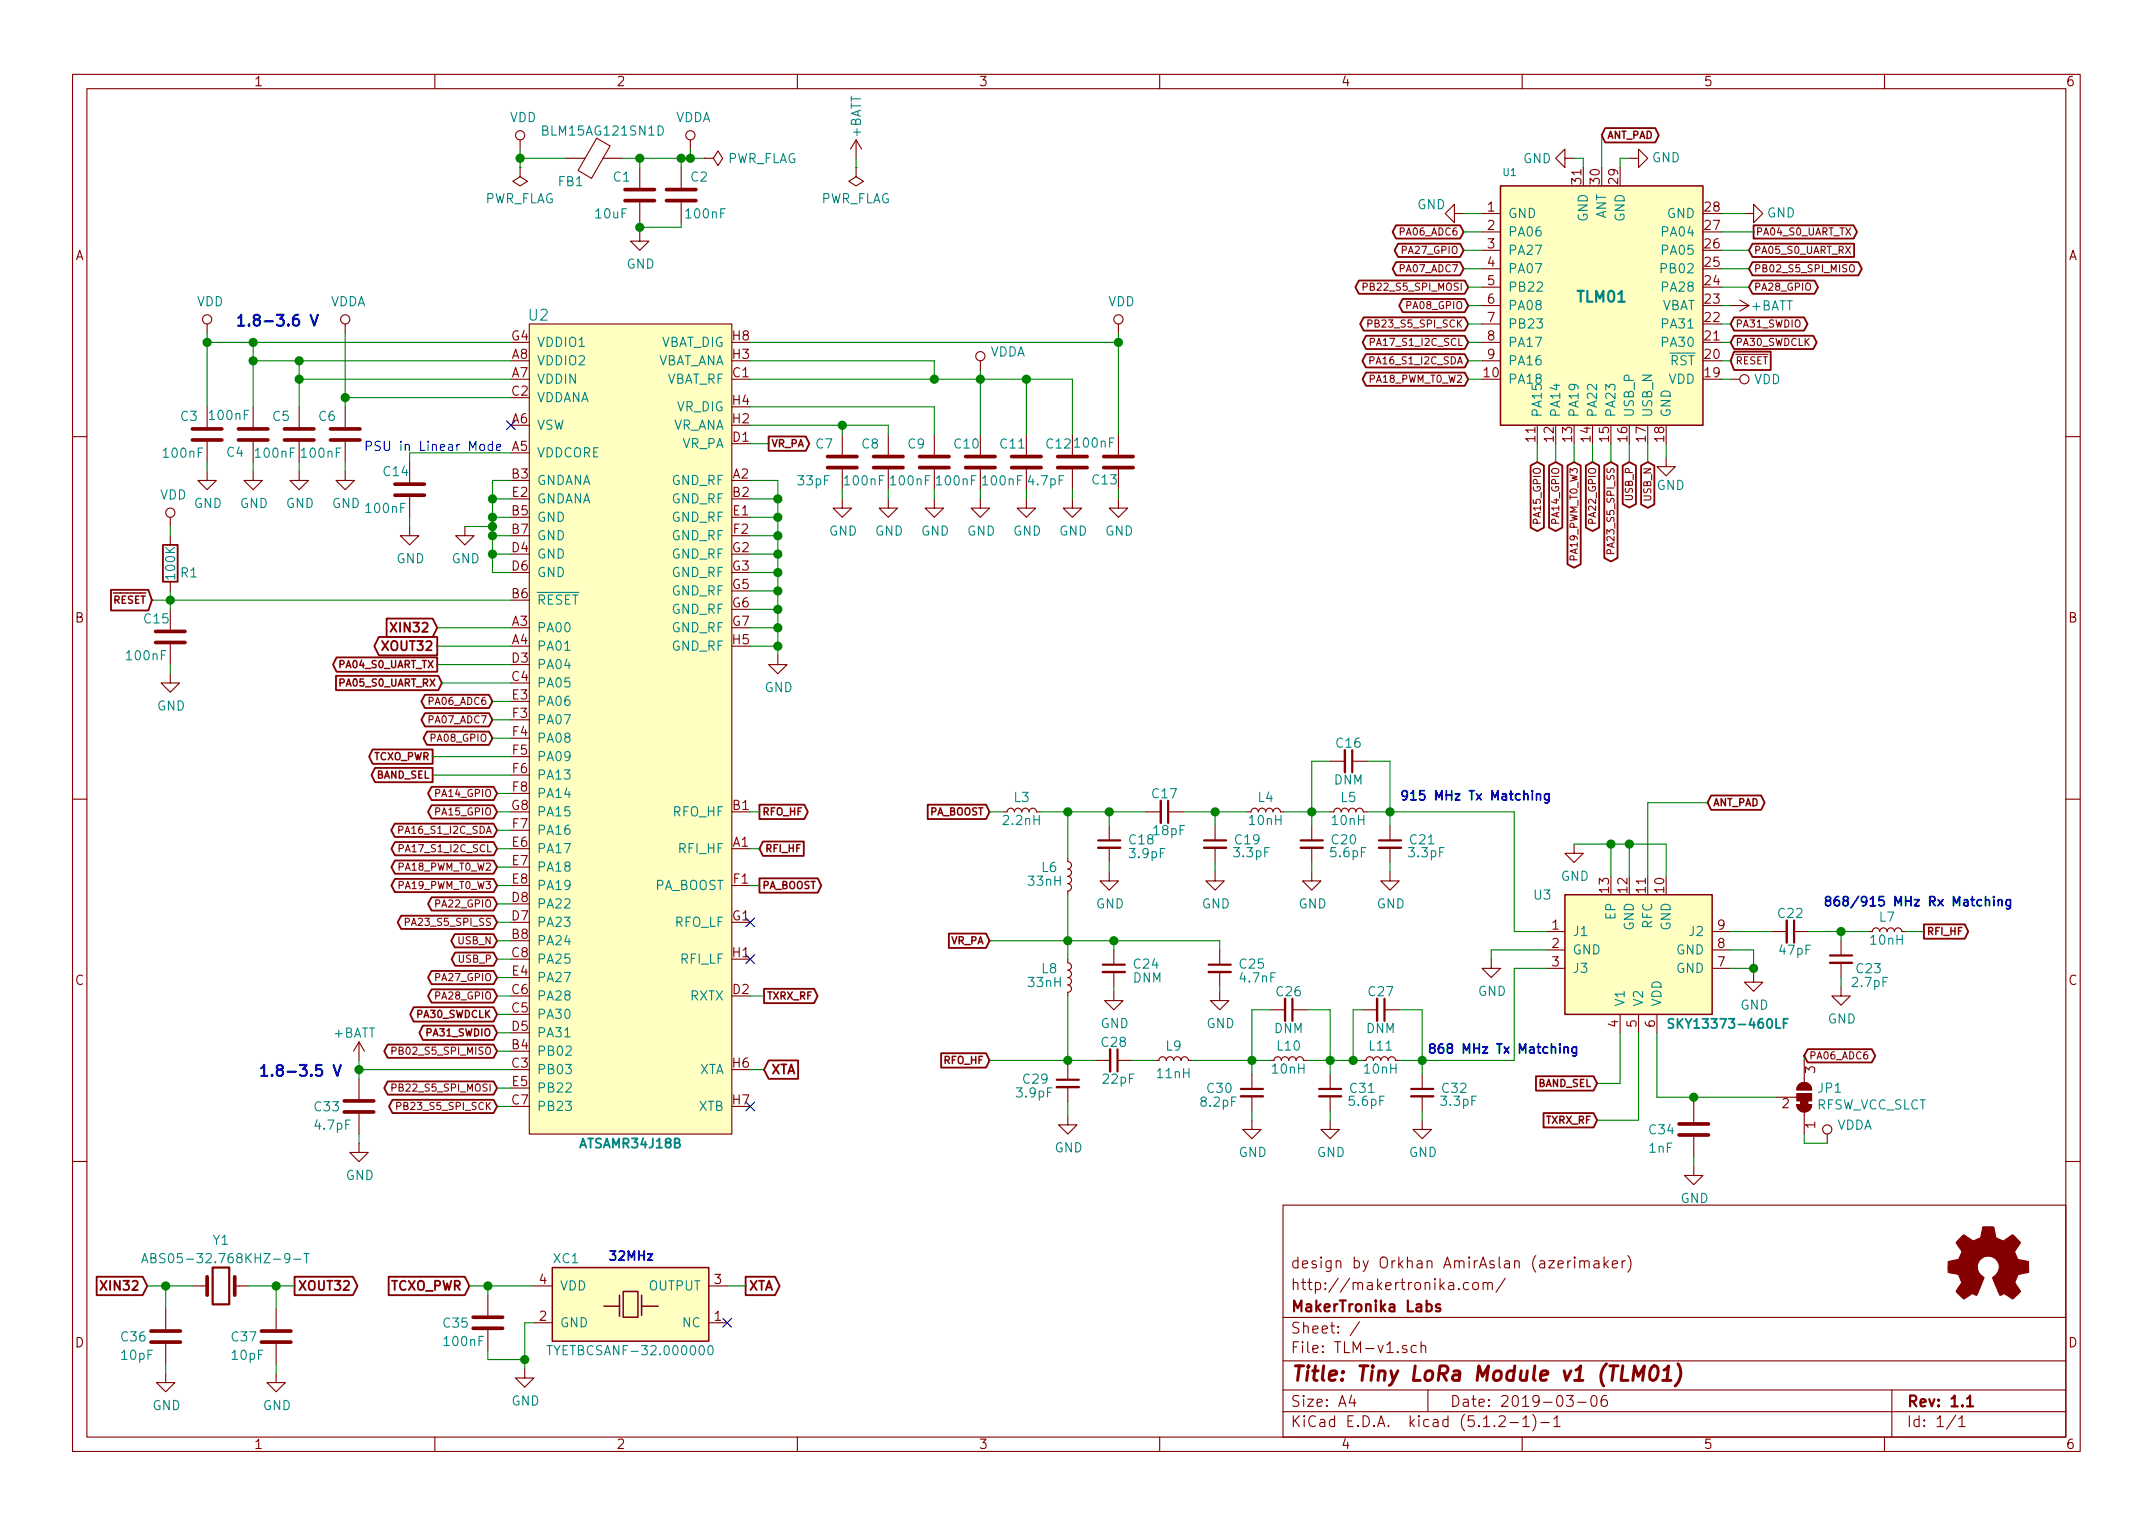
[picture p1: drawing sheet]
<svg xmlns="http://www.w3.org/2000/svg" width="297mm" height="210mm" viewBox="0 0 297 210" stroke-linecap="round" stroke-linejoin="round" font-family="sans-serif">
<g fill="none" stroke="#840000" stroke-width=".15">
<path d="M10 10.3h277v189.9h-277zM12 12.2h273v186.1h-273zM60 10.3v1.9M71.8 19.3v1.3M82.3 19.1l1.9 1-2.6 4.5-1.8-1.1zM95.2 19.3v1.3M110 10.3v1.9M118.1 19.3l-.8 1.3M118.1 19.3v2.5M118.1 19.3l.8 1.3M160 10.3v1.9M210 10.3v1.9"/>
<path d="M260 10.3v1.9M71.8 23.1v1.3l1 .6-1 .6-1.1-.6 1.1-.6M71.8 23.1h.1M78.1 21.8h2.6M83.2 21.8h2.5M88.3 32v1.3h1.2l-1.2 1.2-1.3-1.2h1.3M88.3 23.1v2.8M88.3 27.9v2.8M94 23.1v2.8M94 27.9v2.8M97.2 21.8h1.2l.7-1 .6 1-.6 1.1-.7-1.1M97.2 21.8h.1"/>
<path d="M118.1 23.1v1.3l1 .6-1 .6-1-.6 1-.6M118.1 23.1h.1M188.1 39.6l.4-.1 .1-.1v-.2l-.2-.1h-.3v1M200.7 29.5v-1.3l-1.3 1.3 1.3 1.2v-1.2h1.2M204.5 29.5h2.5M204.5 32h2.5M204.5 34.5h2.5M204.5 37.1h2.5M204.5 39.6h2.5M215.9 21.8v-1.2l-1.3 1.2 1.3 1.3v-1.3h1.3M224.8 21.8h1.3v-1.2l1.2 1.2-1.2 1.3v-1.3M240.7 29.5h1.2v-1.3l1.3 1.3-1.3 1.2v-1.2"/>
<path d="M255.3 36.6a.34 .34 0 0 1 .5 .2v.4a.35 .35 0 0 1-.4 .3h-.1a.75 .75 0 0 1 0-.9zM28.6 44.7v1.3M28.6 56.1v2.8M34.9 56.1v2.8M41.3 56.1v2.8M47.6 44.7v1.3M47.6 56.1v2.8M73 44.7h28v111.8h-28zM116.2 59.9v2.8M122.6 59.9v2.8M128.9 59.9v2.8M135.3 49.8v1.2"/>
<path d="M135.3 59.9v2.8M141.6 59.9v2.8M148 59.9v2.8M154.3 44.7v1.3M154.3 59.9v2.8M188.7 44.7l.5-.1 .1-.1v-.3l-.2-.1h-.4v1M189 49.8l.5-.1 .1-.2-.1-.2-.1-.1h-.4v1M189.1 47.2h.4l.1-.2v-.2l-.2-.1h-.3v1M204.5 42.2h2.5M204.5 44.7h2.5M204.5 47.2h2.5M204.5 49.8h2.5"/>
<path d="M238.8 52.3h1.2M238.8 42.2h2.5M240 41.4l1.3 .8M241.3 42.2l-1.3 .7M10 60.2h2M23.5 71.4v1.2M23.5 73.9v1.3M28.6 65v1.3h1.2l-1.2 1.3-1.3-1.3h1.3M28.6 61v2.7M34.9 65v1.3h1.3l-1.3 1.3-1.2-1.3h1.2M34.9 61v2.7M41.3 65v1.3h1.2l-1.2 1.3-1.3-1.3h1.3"/>
<path d="M41.3 61v2.7M47.6 65v1.3h1.3l-1.3 1.3-1.2-1.3h1.2M47.6 61v2.7M56.5 72.6v1.3h1.3l-1.3 1.3-1.3-1.3h1.3M56.5 63.7v2.8M56.5 68.6v2.8M64.1 72.6v1.3h1.3l-1.3 1.3-1.2-1.3h1.2M116.2 68.8v1.3h1.3l-1.3 1.3-1.3-1.3h1.3M116.2 64.8v2.8M122.6 68.8v1.3h1.2l-1.2 1.3-1.3-1.3h1.3M122.6 64.8v2.8M128.9 68.8v1.3h1.3l-1.3 1.3-1.3-1.3h1.3"/>
<path d="M128.9 64.8v2.8M135.3 68.8v1.3h1.2l-1.2 1.3-1.3-1.3h1.3M135.3 64.8v2.8M141.6 68.8v1.3h1.3l-1.3 1.3-1.3-1.3h1.3M141.6 64.8v2.8M148 68.8v1.3h1.2l-1.2 1.3-1.3-1.3h1.3M148 64.8v2.8M154.3 68.8v1.3h1.3l-1.3 1.3-1.3-1.3h1.3M154.3 64.8v2.8M222.2 76.4v-.5l-.2-.1-.2 .1-.1 .1v.4h1M229.9 63.1v1.3h1.2l-1.2 1.3-1.3-1.3h1.3M285 60.2h2"/>
<path d="M23.5 93v1.2h1.3l-1.3 1.3-1.3-1.3h1.3M23.5 80.3v1.2M23.5 84.1v2.8M23.5 88.9v2.8M107.3 90.4v1.3h1.3l-1.3 1.3-1.3-1.3h1.3M10 110.3h2M55 114.5h.5l.1-.2-.1-.2-.1-.1h-.4v1M55.1 117.1l.4-.1 .2-.1-.1-.3-.2-.1h-.3v1M138.9 112a.51 .51 0 0 1 .5-.5 .51 .51 0 0 1 .6 .5 .51 .51 0 0 1 .5-.5 .51 .51 0 0 1 .5 .5 .51 .51 0 0 1 .5-.5 .51 .51 0 0 1 .5 .5 .51 .51 0 0 1 .5-.5 .51 .51 0 0 1 .5 .5M147.3 118.4v.5a.51 .51 0 0 1 .5 .5 .51 .51 0 0 1-.5 .5 .51 .51 0 0 1 .5 .5 .51 .51 0 0 1-.5 .5 .51 .51 0 0 1 .5 .5 .51 .51 0 0 1-.5 .5 .51 .51 0 0 1 .5 .5 .51 .51 0 0 1-.5 .5v.5M153 113.9v2M153 117v2"/>
<path d="M158.1 112h2M161.2 112h2M167.6 113.9v2M167.6 117v2M172.6 112a.51 .51 0 0 1 .5-.5 .51 .51 0 0 1 .5 .5 .51 .51 0 0 1 .5-.5 .51 .51 0 0 1 .5 .5 .51 .51 0 0 1 .5-.5 .51 .51 0 0 1 .5 .5 .51 .51 0 0 1 .5-.5 .51 .51 0 0 1 .6 .5h.5M181 113.9v2M181 117v2M183.5 105h2M184 112a.51 .51 0 0 1 .5-.5 .51 .51 0 0 1 .5 .5 .51 .51 0 0 1 .5-.5 .51 .51 0 0 1 .6 .5 .51 .51 0 0 1 .5-.5 .51 .51 0 0 1 .5 .5 .51 .51 0 0 1 .5-.5 .51 .51 0 0 1 .5 .5h.5M186.6 105h2M191.8 113.9v2M191.8 117v2"/>
<path d="M217.2 116.5v1.2h1.2l-1.2 1.3-1.3-1.3h1.3M285 110.3h2M55.9 127.2h.5l.1-.2-.1-.2-.1-.1h-.4v1M147.3 132.3v.5a.51 .51 0 0 1 .5 .5 .51 .51 0 0 1-.5 .6 .51 .51 0 0 1 .5 .5 .51 .51 0 0 1-.5 .5 .51 .51 0 0 1 .5 .5 .51 .51 0 0 1-.5 .5 .51 .51 0 0 1 .5 .5 .51 .51 0 0 1-.5 .5v.5M153 120.3v1.2h1.3l-1.3 1.3-1.2-1.3h1.2M153.7 136.8v1.2h1.2l-1.2 1.3-1.3-1.3h1.3M153.7 131.1v2M153.7 134.1v2M167.6 120.3v1.2h1.3l-1.3 1.3-1.2-1.3h1.2M168.3 136.8v1.2h1.2l-1.2 1.3-1.3-1.3h1.3M168.3 131.1v2M168.3 134.1v2"/>
<path d="M175.3 139.3h2M178.3 139.3h2M181 120.3v1.2h1.2l-1.2 1.3-1.3-1.3h1.3M188 139.3h2M191 139.3h2M191.8 120.3v1.2h1.2l-1.2 1.3-1.3-1.3h1.3M205.7 132.3v1.3h1.3l-1.3 1.3-1.2-1.3h1.2M213.4 128.5h2.5M213.4 131.1h2.5M213.4 133.6h2.5M223.5 139.9v2.6M226.1 139.9v2.6"/>
<path d="M228.6 139.9v2.6M236.2 128.5h2.6M236.2 131.1h2.6M236.2 133.6h2.6M241.9 134.2v1.3h1.3l-1.3 1.3-1.2-1.3h1.2M244.5 128.5h2M247.5 128.5h2.1M254 136.1v1.3h1.3l-1.3 1.3-1.3-1.3h1.3M254 129.8v2M254 132.8v2.1M258.3 128.5a.51 .51 0 0 1 .5-.5 .51 .51 0 0 1 .5 .5 .51 .51 0 0 1 .5-.5 .51 .51 0 0 1 .5 .5 .51 .51 0 0 1 .6-.5 .51 .51 0 0 1 .5 .5 .51 .51 0 0 1 .5-.5 .51 .51 0 0 1 .5 .5h.5M49.5 157.7v1.3h1.3l-1.3 1.3-1.2-1.3h1.2"/>
<path d="M49.5 143.8l-.7 1.2M49.5 143.8v2.5M49.5 148.8v2.8M49.5 153.7v2.8M49.5 143.8l.8 1.2M54.1 145h.5l.1-.2-.1-.2-.1-.1h-.4v1M54.1 150.1l.5-.1 .1-.1-.1-.2-.1-.2h-.4v1M54.7 152.6h.5l.1-.2v-.2l-.2-.1h-.4v1M147.3 153.9v1.3h1.3l-1.3 1.3-1.3-1.3h1.3M147.3 146.9v2.1M147.3 150v2M151.1 146.3h2.1"/>
<path d="M154.2 146.3h2M159.4 146.3h.5a.51 .51 0 0 1 .5-.5 .51 .51 0 0 1 .5 .5 .51 .51 0 0 1 .5-.5 .51 .51 0 0 1 .5 .5 .51 .51 0 0 1 .5-.5 .51 .51 0 0 1 .5 .5 .51 .51 0 0 1 .5-.5 .51 .51 0 0 1 .6 .5h.5M172.7 154.6v1.2h1.3l-1.3 1.3-1.3-1.3h1.3M172.7 148.2v2M172.7 151.3v2M175.8 146.3a.51 .51 0 0 1 .5-.5 .51 .51 0 0 1 .5 .5 .51 .51 0 0 1 .5-.5 .51 .51 0 0 1 .5 .5 .51 .51 0 0 1 .5-.5 .51 .51 0 0 1 .5 .5 .51 .51 0 0 1 .5-.5 .51 .51 0 0 1 .5 .5h.5M183.5 154.6v1.2h1.3l-1.3 1.3-1.3-1.3h1.3M183.5 148.2v2M183.5 151.3v2M188.5 146.3a.51 .51 0 0 1 .5-.5 .51 .51 0 0 1 .5 .5 .51 .51 0 0 1 .5-.5 .51 .51 0 0 1 .5 .5 .51 .51 0 0 1 .5-.5 .51 .51 0 0 1 .5 .5 .51 .51 0 0 1 .5-.5 .51 .51 0 0 1 .5 .5h.5M196.2 154.6v1.2h1.3l-1.3 1.3-1.3-1.3h1.3M196.2 148.2v2"/>
<path d="M196.2 151.3v2M233.7 152v2.8M233.7 156.8v2.8M245.1 151.4h2.8M247.9 152.4h2a1.02 1.02 0 0 1-1 1 1.02 1.02 0 0 1-1-1zM248.1 149.7a1.02 1.02 0 0 1 1.2-.3 1.02 1.02 0 0 1 .6 1h-2zM248.9 146.3v3M248.9 153.4v3.1M252.1 156.5v1.2M10 160.2h2M26.7 177.4h1.9M32.4 177.4h1.9"/>
<path d="M67.3 178.7v2.8M73.7 177.4h2.5M97.8 177.4h2.5M177 166.3h108v32h-108zM201.3 177.8v.1l-.1-.1h.1v.1M202.6 177a.48 .48 0 0 0-.6 .1l-.1 .1 .1 .6a.48 .48 0 0 0 .6 0M203.3 177.1a.41 .41 0 0 1 .7 .1v.4a.41 .41 0 0 1-.4 .3 .41 .41 0 0 1-.4-.3zM204.6 177.1a.38 .38 0 0 1 .7 0v.8M204.6 176.9v1M205.3 177.1l.2-.2 .3 .1 .1 .9M207.7 176.3l-1.3 2M218 174.1a.38 .38 0 0 1 .6 0v.8"/>
<path d="M218 173.9v1M218.6 174.1a.36 .36 0 0 1 .3-.2 .36 .36 0 0 1 .4 .2v.8M220 174l.1-.1 .4 .1 .1 .9M220.6 174.3l-.5 .1a.29 .29 0 0 0-.2 .2 .29 .29 0 0 0 .2 .3l.5-.1M221.3 173.4v1.5M221.5 174.4l.4 .5M221.9 173.9l-.6 .6M222.5 174.4l.7-.1-.1-.3-.4-.1-.2 .2v.7l.2 .1 .4-.1M223.8 173.9v1M224.2 173.9l-.2 .1-.2 .2M224.6 173.2a1.71 1.71 0 0 1 0 2.3M233.7 160.9v1.3h1.2l-1.2 1.2-1.3-1.2h1.3"/>
<path d="M285 160.2h2M22.9 189.5v1.2h1.2l-1.2 1.3-1.3-1.3h1.3M22.9 180.6v2.8M22.9 185.4v2.8M38.1 189.5v1.2h1.3l-1.3 1.3-1.3-1.3h1.3M38.1 180.6v2.8M38.1 185.4v2.8M60 198.3v1.9M67.3 183.5v2.8M72.4 188.8v1.3h1.3l-1.3 1.3-1.3-1.3h1.3M73.7 182.5h2.5M97.8 182.5h2.5"/>
<path d="M110 198.3v1.9M160 198.3v1.9M177 194.8h108M177 191.8h108M177 187.8h108M177 181.8h108M186.5 192.5l-.4 1h1M186.8 193v1M187.6 182.3l-1.3 2M194.1 185.7a.37 .37 0 0 0-.6 .1v.1a.54 .54 0 0 0 .6 .3v.1v.2l-.2 .1-.4-.1M195.4 185.7l-.4-.1-.3 .3 .1 .6 .2 .1 .4-.1M196.1 185.7a.38 .38 0 0 1 .6 .1v.8"/>
<path d="M196.1 185.1v1.5M197 191.8v3M206.8 195.5l.2-.2h.4a.41 .41 0 0 1 .2 .7l-.8 .8h.9M208.3 196.3h1.2M210 198.3v1.9M210.1 195.8l.4-.5v1.5M210.1 196.8h.9M211.5 195.1a1.71 1.71 0 0 1 0 2.3M212.6 196.3h1.1M214.4 195.8l.4-.5v1.5M214.4 196.8h.8M216.1 192.5h.9l-.4 .6 .3 .1a.61 .61 0 0 1 .1 .7l-.2 .1h-.5l-.2-.1"/>
<path d="M217.7 193.5h1.1M219.6 192.7a.37 .37 0 0 1 .4-.2 .37 .37 0 0 1 .3 .3v.3a.72 .72 0 0 1-.3 .9l-.4-.1a1.41 1.41 0 0 1 0-1.2zM221.6 192.5a.59 .59 0 0 0-.7 .7l.1 .7a.48 .48 0 0 0 .8-.2l-.1-.5a.51 .51 0 0 0-.7 0l-.1 .2M260 198.3v1.9M261 191.8v6.5M269.8 195.2l-1.2 2M270.3 195.8l.3-.3 .1-.2v1.5M270.3 196.8h.8"/>
<circle cx="71.8" cy="18.7" r=".63"/>
<circle cx="95.2" cy="18.7" r=".63"/>
<circle cx="28.6" cy="44.1" r=".63"/>
<circle cx="47.6" cy="44.1" r=".63"/>
<circle cx="135.3" cy="49.1" r=".63"/>
<circle cx="154.3" cy="44.1" r=".63"/>
<circle cx="240.7" cy="52.3" r=".63"/>
<circle cx="23.5" cy="70.7" r=".63"/>
<circle cx="252.1" cy="155.8" r=".63"/>
</g>
<g fill="none" stroke="#840000" stroke-width=".3">
<path d="M151.5 115.9h3.1M161.2 110.5v3M166.1 115.9h3.1M179.5 115.9h3M186.6 103.5v3M190.2 115.9h3.1M152.1 133.1h3.1M166.8 133.1h3M178.3 137.8v3M191 137.8v3M247.5 127v3M252.5 131.8h3"/>
<path d="M145.8 149h3M154.2 144.8v3M171.2 150.2h3M182 150.2h3M194.7 150.2h3M29.3 174.9h2.3v5.1h-2.3zM198.7 180a.37 .37 0 0 0-.6 .1v.1a.54 .54 0 0 0 .6 .3v.3l-.2 .1-.4-.1M271.4 193l.3-.2 .1-.3v1.5M271.4 194h.8"/>
</g>
<path d="M225.3 190.4l.2-2 .5 1.5 .9-1.5-.3 2M227.9 188.6a.45 .45 0 0 1 .5-.2 .45 .45 0 0 1 .3 .4 1.15 1.15 0 0 1-.7 1.6l-.2-.1a1.55 1.55 0 0 1 .1-1.7zM229.4 190.4h1.1M229.6 189l.4-.3 .2-.3-.2 2M231.5 188.2a2.31 2.31 0 0 1-.4 3" fill="none" stroke="#840000" stroke-width=".41"/>
<g fill="#ffffc2" stroke="#ffffc2" stroke-width=".14">
<path d="M73 44.7h28v111.8h-28z"/>
<path d="M215.9 123.4h20.3v16.5h-20.3z"/>
<path d="M76.2 174.9h21.6v10.1h-21.6z"/>
<path d="M207 25.6h27.9v33.1h-27.9z"/>
</g>
<path d="M90.8 17.4a.65 .65 0 0 1 .7 .5 .65 .65 0 0 1-.4 .7h-.3zM77.9 89.7h.7M77.9 143h.7M19.6 174.2l.4-1.3 .4 1.3M19.7 173.9h.6M20.8 173.6l.6-.1 .1-.2-.1-.2-.2-.2h-.4v1.3h.5l.2-.1v-.3l-.1-.2h-.2M40.5 173.7h1M41.9 172.9h.7M42.3 172.9v1.3M75.5 185.6h.7M75.8 185.6v1.3M97.8 185.8l.3-.2a.79 .79 0 0 1 0 1.3h-.3l-.1-.2v-.6z" fill="none" stroke="#008484" stroke-width=".15"/>
<path d="M207 25.6h27.9v33.1h-27.9zM215.9 123.4h20.3v16.5h-20.3zM76.2 174.9h21.6v10.1h-21.6zM85.5 178.7v2.9zM86 178.2h2v3.5h-2zM88.5 178.7v2.8zM83.3 180.2h2.2M88.5 180.2h2.3" fill="none" stroke="#840000" stroke-width=".2"/>
<path d="M230.9 140.6h-.5l-.2 .1v.2l.1 .2 .5 .2 .1 .3-.2 .2h-.5M246.1 141.2h.4M246.7 140.6h-.6v1.2" fill="none" stroke="#008484" stroke-width=".25"/>
<g fill="none" stroke="#840000" stroke-width=".51">
<path d="M86.2 27.7h4.1M86.2 26.2h4.1M91.9 27.7h4.1M91.9 26.2h4.1M26.5 59.2h4.1M32.9 59.2h4.1M39.2 59.2h4.1M45.6 59.2h4.1M26.5 60.7h4.1M32.9 60.7h4.1M39.2 60.7h4.1M45.6 60.7h4.1"/>
<path d="M54.5 68.3h4M54.5 66.8h4M114.2 64.5h4M114.2 63h4M120.5 64.5h4.1M120.5 63h4.1M126.9 64.5h4M126.9 63h4M133.2 64.5h4.1M133.2 63h4.1M139.6 64.5h4M139.6 63h4"/>
<path d="M145.9 64.5h4.1M145.9 63h4.1M152.3 64.5h4M152.3 63h4M21.5 88.6h4M21.5 87.1h4M47.5 153.4h4.1M47.5 151.9h4.1M231.6 156.6h4.1M231.6 155.1h4.1M28.6 176.1v2.6M32.4 176.1v2.6"/>
<path d="M20.8 185.2h4.1M20.8 183.6h4.1M36.1 185.2h4M36.1 183.6h4M65.3 183.3h4M65.3 181.7h4"/>
</g>
<g fill="none" stroke="#008400" stroke-width=".15">
<path d="M221 18.7v4.4M71.8 20.6v2.5M71.8 21.8h6.3M85.7 21.8h11.5M88.3 21.8v1.3M88.3 30.7v1.3M94 21.8v1.3M94 30.7v.7h-5.7M95.2 20.6v1.2M118.1 21.8v1.3M201.9 32h2.6M201.9 29.5h2.6"/>
<path d="M201.9 34.5h2.6M201.9 37.1h2.6M202.6 39.6h1.9M217.2 21.8h1.2v1.3M224.8 21.8h-1.3v1.3M237.5 32h4.4M237.5 29.5h3.2M237.5 34.5h3.8M237.5 37.1h3.8M237.5 39.6h3.8M28.6 46v10.1M28.6 47.2h41.9"/>
<path d="M34.9 49.8h35.6M34.9 47.2v8.9M41.3 52.3h29.2M41.3 49.8v6.3M47.6 54.9h22.9M47.6 46v10.1M103.5 47.2h50.8M103.5 52.3h44.5v7.6M103.5 49.8h25.4v2.5M103.5 58.7h19.1v1.2M103.5 56.1h25.4v3.8M116.2 58.7v1.2"/>
<path d="M135.3 51v8.9M141.6 52.3v7.6M154.3 46v13.9M202.6 47.2h1.9M202.6 52.3h1.9M202.6 49.8h1.9M202.6 42.2h1.9M202.6 44.7h1.9M237.5 47.2h1.3M237.5 52.3h1.3M237.5 49.8h1.3M237.5 42.2h1.3"/>
<path d="M237.5 44.7h1.3M23.5 72.6v1.3M28.6 63.7v1.3M34.9 63.7v1.3M41.3 63.7v1.3M47.6 63.7v1.3M56.5 71.4v1.2M64.1 72.6h3.8M67.9 76.4h2.6M67.9 73.9h2.6M67.9 71.4h2.6M67.9 68.8h2.6"/>
<path d="M70.5 66.3h-2.6v12.7h2.6M70.5 62.5h-14v1.2M103.5 66.3h3.8v24.1M103.5 79h3.8M103.5 76.4h3.8M103.5 73.9h3.8M103.5 71.4h3.8M103.5 68.8h3.8M103.5 61.2h2.5M116.2 67.6v1.2M122.6 67.6v1.2M128.9 67.6v1.2"/>
<path d="M135.3 67.6v1.2M141.6 67.6v1.2M148 67.6v1.2M154.3 67.6v1.2M212.1 61.2v2.5M214.6 61.2v2.5M217.2 61.2v2.5M219.7 61.2v2.5M222.2 61.2v2.5M224.8 61.2v2.5M227.3 61.2v2.5M229.9 61.2v1.9"/>
<path d="M21 82.8h49.5M23.5 81.5v2.6M23.5 91.7v1.3M60.3 89.1h10.2M60.3 86.6h10.2M60.3 91.7h10.2M61 94.2h9.5M67.9 99.3h2.6M67.9 96.8h2.6M103.5 89.1h3.8M103.5 86.6h3.8M103.5 84.1h3.8"/>
<path d="M103.5 81.5h3.8M59.7 104.4h10.8M59.7 106.9h10.8M67.9 101.8h2.6M68.6 112h1.9M68.6 117.1h1.9M68.6 119.6h1.9M68.6 114.5h1.9M68.6 109.5h1.9M103.5 112h1.3M103.5 117.1h1.3M136.5 112h1.9"/>
<path d="M143.5 112h14.6M147.3 112v6.4M153 112v1.9M153 119v1.3M163.2 112h8.9M167.6 112v1.9M167.6 119v1.3M177.2 112h6.3M181 119v1.3M183.5 105h-2.5v8.9M188.6 112h20.3v16.5h4.5M188.6 105h3.2v8.9"/>
<path d="M191.8 119v1.3M217.2 116.5h12.7v4.4M222.2 116.5v4.4M224.8 116.5v4.4M235.6 110.7h-8.3v10.2M68.6 129.8h1.9M68.6 122.2h1.9M68.6 137.4h1.9M68.6 139.9h1.9M68.6 134.9h1.9M68.6 132.3h1.9M68.6 127.2h1.9"/>
<path d="M68.6 124.7h1.9M103.5 122.2h1.3M103.5 137.4h1.9M136.5 129.8h31.8v1.3M147.3 123.4v8.9M147.3 137.4v9.5M153.7 129.8v1.3M153.7 136.1v.7M168.3 136.1v.7M175.3 139.3h-2.6v8.9M180.3 139.3h3.2v8.9M188 139.3h-1.3v7"/>
<path d="M193 139.3h3.2v8.9M213.4 133.6h-4.5v12.7h-15.9M213.4 131.1h-7.7v1.2M238.8 128.5h5.7M238.8 133.6h3.1M238.8 131.1h3.1v3.1M249.6 128.5h8.2M254 128.5v1.3M254 134.9v1.2M262.9 128.5h2.5M49.5 146.3v2.5M49.5 156.5v1.2"/>
<path d="M49.5 147.6h21M68.6 152.6h1.9M68.6 150.1h1.9M68.6 145h1.9M68.6 142.5h1.9M103.5 147.6h1.9M136.5 146.3h14.6M147.3 152v1.9M156.2 146.3h3.2M164.5 146.3h10.8M172.7 153.3v1.3M180.3 146.3h7.7"/>
<path d="M183.5 153.3v1.3M196.2 153.3v1.3M223.5 142.5v7h-3.2M226.1 142.5v12.1h-5.8M228.6 142.5v8.9h16.5M233.7 151.4v.6M233.7 159.6v1.3M248.9 145.7v.6M248.9 156.5v1.2h3.2M20.3 177.4h6.4M22.9 177.4v3.2M34.3 177.4h6.3"/>
<path d="M38.1 177.4v3.2M64.8 177.4h8.9M67.3 177.4v1.3M100.3 177.4h2.6M22.9 188.2v1.3M38.1 188.2v1.3M67.3 186.3v1.3h5.1M73.7 182.5h-1.3v6.3"/>
</g>
<g fill="#008400" stroke="#008400" stroke-width=".25">
<circle cx="28.6" cy="47.2" r=".51"/>
<circle cx="34.9" cy="49.8" r=".51"/>
<circle cx="34.9" cy="47.2" r=".51"/>
<circle cx="41.3" cy="52.3" r=".51"/>
<circle cx="41.3" cy="49.8" r=".51"/>
<circle cx="47.6" cy="54.9" r=".51"/>
<circle cx="107.3" cy="89.1" r=".51"/>
<circle cx="107.3" cy="86.6" r=".51"/>
<circle cx="107.3" cy="84.1" r=".51"/>
<circle cx="107.3" cy="81.5" r=".51"/>
<circle cx="107.3" cy="79" r=".51"/>
<circle cx="107.3" cy="76.4" r=".51"/>
<circle cx="107.3" cy="73.9" r=".51"/>
<circle cx="107.3" cy="71.4" r=".51"/>
<circle cx="107.3" cy="68.8" r=".51"/>
<circle cx="88.3" cy="21.8" r=".51"/>
<circle cx="67.9" cy="68.8" r=".51"/>
<circle cx="67.9" cy="71.4" r=".51"/>
<circle cx="67.9" cy="73.9" r=".51"/>
<circle cx="67.9" cy="76.4" r=".51"/>
<circle cx="67.9" cy="72.6" r=".51"/>
<circle cx="49.5" cy="147.6" r=".51"/>
<circle cx="23.5" cy="82.8" r=".51"/>
<circle cx="116.2" cy="58.7" r=".51"/>
<circle cx="128.9" cy="52.3" r=".51"/>
<circle cx="135.3" cy="52.3" r=".51"/>
<circle cx="141.6" cy="52.3" r=".51"/>
<circle cx="154.3" cy="47.2" r=".51"/>
<circle cx="94" cy="21.8" r=".51"/>
<circle cx="88.3" cy="31.4" r=".51"/>
<circle cx="22.9" cy="177.4" r=".51"/>
<circle cx="38.1" cy="177.4" r=".51"/>
<circle cx="67.3" cy="177.4" r=".51"/>
<circle cx="72.4" cy="187.6" r=".51"/>
<circle cx="147.3" cy="112" r=".51"/>
<circle cx="153" cy="112" r=".51"/>
<circle cx="167.6" cy="112" r=".51"/>
<circle cx="181" cy="112" r=".51"/>
<circle cx="191.8" cy="112" r=".51"/>
<circle cx="147.3" cy="129.8" r=".51"/>
<circle cx="153.7" cy="129.8" r=".51"/>
<circle cx="147.3" cy="146.3" r=".51"/>
<circle cx="172.7" cy="146.3" r=".51"/>
<circle cx="183.5" cy="146.3" r=".51"/>
<circle cx="196.2" cy="146.3" r=".51"/>
<circle cx="186.7" cy="146.3" r=".51"/>
<circle cx="241.9" cy="133.6" r=".51"/>
<circle cx="254" cy="128.5" r=".51"/>
<circle cx="222.3" cy="116.5" r=".51"/>
<circle cx="224.8" cy="116.5" r=".51"/>
<circle cx="71.8" cy="21.8" r=".51"/>
<circle cx="95.3" cy="21.8" r=".51"/>
<circle cx="233.7" cy="151.4" r=".51"/>
</g>
<path d="M69.9 58.1l1.2 1.2M71.1 58.1l-1.2 1.2M102.9 126.6l1.2 1.3M102.9 131.7l1.2 1.2M104.1 126.6l-1.2 1.3M104.1 131.7l-1.2 1.2M102.9 152l1.2 1.3M104.1 152l-1.2 1.3M99.7 181.9l1.2 1.2M100.9 181.9l-1.2 1.2" fill="none" stroke="#000084" stroke-width=".15"/>
<path d="M66.3 61.4l.3-.1 .2 .1 .1 .5-.1 .2h-.4l-.2-.1v-.5zM67.9 61.4l-.3-.1-.3 .2v.4l.2 .2h.4M67.9 60.9v1.2M68.5 61.7l.6-.1-.1-.2-.3-.1-.2 .2 .1 .6h.4" fill="none" stroke="#0000c2" stroke-width=".15"/>
<g fill="none" stroke="#840000" stroke-width=".25">
<path d="M221.5 17.7h6.9l.5 1-.5 1h-6.9l-.5-1zM187.5 38.7h14.6l.5 .9-.5 .9h-14.6l-.5-.9zM192.6 31.1h8.8l.5 .9-.5 .9h-8.8l-.5-.9zM192.6 36.2h8.8l.5 .9-.5 .9h-8.8l-.5-.9zM192.9 33.6h8.5l.5 .9-.5 1h-8.5l-.5-1zM241.8 33.6h14v1.9h-14l-.5-1zM241.8 38.7h8.5l.5 .9-.5 .9h-8.5l-.5-.9zM241.8 36.2h14.6l.5 .9-.5 .9h-14.6l-.5-.9zM241.9 31.1h13.8l.5 .9-.5 .9h-13.8zM188.1 43.8h14l.5 .9-.5 .9h-14l-.4-.9zM188.4 48.9h13.7l.5 .9-.5 .9h-13.7l-.4-.9zM188.5 46.3h13.6l.5 .9-.5 1h-13.6l-.5-1z"/>
<path d="M188.5 51.4h13.6l.5 .9-.5 .9h-13.6l-.5-.9zM193.5 41.2h8.6l.5 1-.5 .9h-8.6l-.5-.9zM239.2 48.5h5.1v2.5h-5.1l-.4-1.2zM239.2 46.3h11l.4 .9-.4 1h-11l-.4-1zM239.2 43.8h9.7l.5 .9-.5 .9h-9.7l-.4-.9zM22.5 75.2h2v5.1h-2zM106 60.2h5.2l.5 1-.5 1h-5.2zM211.2 64.2l.9-.5 .9 .5v8.6l-.9 .5-.9-.5zM213.7 64.2l.9-.5 .9 .5v8.6l-.9 .5-.9-.5zM216.3 64.2l.9-.5 .9 .5v13.6l-.9 .5-.9-.5zM218.8 64.2l.9-.5 .9 .5v8.6l-.9 .5-.9-.5zM221.3 64.2l.9-.5 1 .5v12.8l-1 .5-.9-.5z"/>
<path d="M223.9 64.2l.9-.5 .9 .5v5.3l-.9 .5-.9-.5zM226.4 64.2l.9-.5 .9 .5v5.4l-.9 .5-.9-.5zM15.3 81.4h5.2l.5 1.4-.5 1.4h-5.2zM46.4 93.2h14.1l.5 1-.5 1h-14.1zM46.4 90.7h13.9v2h-13.9l-.5-1zM52.3 87.9h8v2.5h-8l-.7-1.3zM53.3 85.3h6.4l.6 1.3-.6 1.3h-6.4zM53.9 85.9l.8 1.3M54.7 85.9l-.8 1.3M58.6 95.9h8.9l.4 .9-.4 .9h-8.9l-.5-.9zM58.6 98.4h8.9l.4 .9-.4 .9h-8.9l-.5-.9zM51.4 103.4h8.3v2h-8.3l-.5-1z"/>
<path d="M51.7 105.9h8v2h-8l-.4-1zM54.5 113.6h13.6l.5 .9-.5 1h-13.6l-.5-1zM54.5 116.2h13.6l.5 .9-.5 .9h-13.6l-.5-.9zM54.5 118.7h13.6l.5 .9-.5 .9h-13.6l-.5-.9zM58.9 100.9h8.6l.4 .9-.4 1h-8.6l-.5-1zM59.5 108.6h8.6l.5 .9-.5 .9h-8.6l-.4-.9zM59.5 111.1h8.6l.5 .9-.5 .9h-8.6l-.4-.9zM104.8 111h6.2l.5 1-.5 1h-6.2zM105.3 116.1h5.6v2h-5.6l-.5-1zM128 111h8l.5 1-.5 1h-8zM236.1 109.7h6.9l.5 1-.5 1h-6.9l-.5-1zM54.5 121.3h13.6l.5 .9-.5 .9h-13.6l-.5-.9z"/>
<path d="M55.3 126.3h12.8l.5 .9-.5 1h-12.8l-.4-1zM57.1 139h11l.5 .9-.5 1h-11l-.5-1zM59.5 123.8h8.6l.5 .9-.5 .9h-8.6l-.4-.9zM59.5 134h8.6l.5 .9-.5 .9h-8.6l-.4-.9zM59.5 136.5h8.6l.5 .9-.5 .9h-8.6l-.4-.9zM62.7 128.9h5.4l.5 .9-.5 .9h-5.4l-.4-.9zM62.8 131.4h5.3l.5 .9-.5 .9h-5.3l-.5-.9zM104.8 121.2h8l.5 1-.5 1h-8zM105.4 136.4h6.9l.5 1-.5 1h-6.9zM130.9 128.8h5.1l.5 1-.5 1h-5.1zM265.4 127.5h5.7l.5 1-.5 1h-5.7zM53.5 144.1h14.6l.5 .9-.5 .9h-14.6l-.5-.9z"/>
<path d="M53.5 149.2h14.6l.5 .9-.5 .9h-14.6l-.5-.9zM54.2 151.7h13.9l.5 .9-.5 1h-13.9l-.5-1zM58.3 141.5h9.8l.5 1-.5 1h-9.8l-.4-1zM106 146.3h4.1v2.5h-4.1l-.6-1.2zM129.8 145.3h6.2l.5 1-.5 1h-6.2zM211.9 148.5h8l.4 1-.4 1h-8zM213 153.6h6.9l.4 1-.4 .9h-6.9zM249.4 144.7h8.8l.5 1-.5 .9h-8.8l-.5-.9zM13.3 176.1h6.4l.6 1.3-.6 1.3h-6.4zM13.9 176.7l.8 1.3M14.7 176.7l-.8 1.3M40.6 176.1h8.1l.6 1.3-.6 1.3h-8.1z"/>
<path d="M53.6 176.1h10.5l.7 1.3-.7 1.3h-10.5zM102.9 176.1h4l.7 1.3-.7 1.3h-4z"/>
</g>
<path d="M42.8 43.4l.6 1.5 .4-1.5M46 146.9l.5 1.5 .5-1.5" fill="none" stroke="#0000c2" stroke-width=".3"/>
<g fill="none" stroke="#0000c2" stroke-width=".25">
<path d="M211.4 109.1l-.1 .1h.2l-.1-.1v.1M212 109.6h.1a.31 .31 0 0 1 .4 .1v.7M212 109.5v.9M213.7 109.5l-.1 1.2-.1 .1-.3-.1M213.7 109.6l-.4-.1-.2 .2v.4l.1 .2h.5M273.9 124.3l.1-.1a.31 .31 0 0 1 .5 .1v.7M273.9 123.7v1.3M275.1 123.7l-.1 .1h.1v-.1v.1M275.1 124.1v.9M275.7 124.3v-.1a.31 .31 0 0 1 .5 .1v.7M275.7 124.1v.9M277.4 124.1l-.1 1.2a.32 .32 0 0 1-.5 0"/>
<path d="M277.4 124.2l-.4-.1-.2 .3v.3l.1 .2h.5M215.2 144l-.1 .1h.2l-.1-.1v.1M215.8 144.6l.1-.1a.31 .31 0 0 1 .5 .1v.7M215.8 144.4v.9M217.5 144.4l-.1 1.2-.1 .1-.3-.1M217.5 144.5l-.4-.1-.2 .3v.4l.1 .1h.5M89.4 173h.6l-.6 .9h.6"/>
</g>
<g fill="none" stroke="#840000" stroke-width=".33">
<path d="M151.5 117h3.1M160.1 110.5v3M166.1 117h3.1M179.5 117h3M185.5 103.5v3M190.2 117h3.1M152.1 134.1h3.1M166.8 134.1h3M177.3 137.8v3M190 137.8v3M246.5 127v3M252.5 132.8h3"/>
<path d="M145.8 150h3M153.2 144.8v3M171.2 151.3h3M182 151.3h3M194.7 151.3h3"/>
</g>
<g fill="#840000" stroke="#840000" stroke-width=".15">
<path d="M270.4 170.9l.6-.5 1.1 .8 .4-.1 .8-.3 .3-1.5h1.3h.2l.3 1.5 1 .4 1.3-.8 1 1-.7 1.3 .4 1.1 1.5 .2v1.5l-1.4 .3-.1 .1-.4 1.1 .8 1.1-.1 .2-1 .9-1.2-.7-.6 .2-1-2.4a1.54 1.54 0 0 0 .4-2.7 1.54 1.54 0 0 0-2.5 1 1.97 1.97 0 0 0 .9 1.7l-1 2.4-.6-.2-1.2 .7-1-1.1 .8-1.1-.5-1.2-1.4-.3v-1.5l1.2-.2a.83 .83 0 0 0 .5-.8l.2-.3-.8-1.3z"/>
<path d="M247.9 152.4h2a1.02 1.02 0 0 1-1 1 1.02 1.02 0 0 1-1-1z"/>
<path d="M248.1 149.7a1.02 1.02 0 0 1 1.2-.3 1.02 1.02 0 0 1 .6 1h-2z"/>
<path d="M248.4 151.9h1v.5h-1z"/>
<path d="M247.9 150.9h2v1h-2z"/>
</g>
<text font-size="2.8" fill="#840000" x="178" y="190.5">Title: Tiny LoRa Module v1 (TLM01)</text>
<g font-size="2.1" fill="#008484">
<text x="217.7" y="41.7">TLM01</text>
<text x="73" y="44.2">U2</text>
</g>
<g font-size="2.1" fill="#0000c2">
<text x="32.4" y="45">1.8-3.6 V</text>
<text x="35.6" y="148.5">1.8-3.5 V</text>
</g>
<g font-size="2.1" fill="#840000">
<text x="178" y="178">http://makertronika.com/</text>
<text x="178" y="175">design by Orkhan AmirAslan (azerimaker)</text>
<text x="178" y="184">Sheet: /</text>
<text x="178" y="181">MakerTronika Labs</text>
<text x="178" y="186.7">File: TLM-v1.sch</text>
<text x="178" y="196.9">KiCad E.D.A. kicad (5.1.2-1)-1</text>
<text x="178" y="194.1">Size: A4</text>
<text x="200" y="194.1">Date: 2019-03-06</text>
<text x="263" y="194.1">Rev: 1.1</text>
<text x="263" y="196.9">Id: 1/1</text>
</g>
<g font-size="1.8" fill="#840000">
<text x="35" y="11.9">1</text>
<text x="85" y="11.9">2</text>
<text x="135" y="11.9">3</text>
<text x="185" y="11.9">4</text>
<text x="235" y="11.9">5</text>
<text x="285" y="11.9">6</text>
<text x="205.3" y="29.2">1</text>
<text x="218.2" y="25.3" transform="rotate(-90 218.2 25.3)">31</text>
<text x="220.7" y="25.3" transform="rotate(-90 220.7 25.3)">30</text>
<text x="223.3" y="25.3" transform="rotate(-90 223.3 25.3)">29</text>
<text x="235.3" y="29.2">28</text>
<text x="10.4" y="35.9">A</text>
<text x="205.3" y="31.7">2</text>
<text x="205.3" y="34.3">3</text>
<text x="235.3" y="34.3">26</text>
<text x="235.3" y="31.7">27</text>
<text x="285.4" y="35.9">A</text>
<text x="205.3" y="36.8">4</text>
<text x="205.3" y="39.4">5</text>
<text x="205.3" y="41.9">6</text>
<text x="235.3" y="41.9">23</text>
<text x="235.3" y="39.4">24</text>
<text x="235.3" y="36.8">25</text>
<text x="70.6" y="47">G4</text>
<text x="101.1" y="47">H8</text>
<text x="205.3" y="44.4">7</text>
<text x="205.3" y="47">8</text>
<text x="235.3" y="47">21</text>
<text x="235.3" y="44.4">22</text>
<text x="70.6" y="52.1">A7</text>
<text x="70.6" y="49.5">A8</text>
<text x="101.1" y="52.1">C1</text>
<text x="101.1" y="49.5">H3</text>
<text x="204.8" y="52.1">10</text>
<text x="205.3" y="49.5">9</text>
<text x="235.3" y="52.1">19</text>
<text x="235.3" y="49.5">20</text>
<text x="70.6" y="58.4">A6</text>
<text x="70.6" y="54.6">C2</text>
<text x="101.1" y="58.4">H2</text>
<text x="101.1" y="55.9">H4</text>
<text x="70.6" y="62.2">A5</text>
<text x="101.1" y="61">D1</text>
<text x="211.8" y="60.9" transform="rotate(-90 211.8 60.9)">11</text>
<text x="214.4" y="60.9" transform="rotate(-90 214.4 60.9)">12</text>
<text x="216.9" y="60.9" transform="rotate(-90 216.9 60.9)">13</text>
<text x="219.5" y="60.9" transform="rotate(-90 219.5 60.9)">14</text>
<text x="222" y="60.9" transform="rotate(-90 222 60.9)">15</text>
<text x="224.5" y="60.9" transform="rotate(-90 224.5 60.9)">16</text>
<text x="227.1" y="60.9" transform="rotate(-90 227.1 60.9)">17</text>
<text x="229.6" y="60.9" transform="rotate(-90 229.6 60.9)">18</text>
<text x="70.6" y="66">B3</text>
<text x="70.6" y="71.1">B5</text>
<text x="70.7" y="68.6">E2</text>
<text x="101.1" y="66">A2</text>
<text x="101.1" y="68.6">B2</text>
<text x="101.2" y="71.1">E1</text>
<text x="70.6" y="73.7">B7</text>
<text x="70.6" y="76.2">D4</text>
<text x="101.1" y="76.2">G2</text>
<text x="101.2" y="73.7">F2</text>
<text x="70.6" y="82.5">B6</text>
<text x="70.6" y="78.7">D6</text>
<text x="101.1" y="78.7">G3</text>
<text x="101.1" y="81.3">G5</text>
<text x="101.1" y="83.8">G6</text>
<text x="10.4" y="85.9">B</text>
<text x="53.1" y="89.8">XOUT32</text>
<text x="54.5" y="87.2">XIN32</text>
<text x="70.6" y="86.4">A3</text>
<text x="70.6" y="88.9">A4</text>
<text x="101.1" y="86.4">G7</text>
<text x="101.1" y="88.9">H5</text>
<text x="285.4" y="85.9">B</text>
<text x="70.6" y="94">C4</text>
<text x="70.6" y="91.4">D3</text>
<text x="70.7" y="96.5">E3</text>
<text x="70.7" y="99.1">F3</text>
<text x="70.7" y="101.6">F4</text>
<text x="70.7" y="104.1">F5</text>
<text x="70.7" y="106.7">F6</text>
<text x="70.6" y="111.8">G8</text>
<text x="70.7" y="109.2">F8</text>
<text x="101.1" y="111.8">B1</text>
<text x="70.7" y="116.8">E6</text>
<text x="70.7" y="119.4">E7</text>
<text x="70.7" y="114.3">F7</text>
<text x="101.1" y="116.8">A1</text>
<text x="70.6" y="124.5">D8</text>
<text x="70.7" y="121.9">E8</text>
<text x="101.2" y="121.9">F1</text>
<text x="222" y="123.1" transform="rotate(-90 222 123.1)">13</text>
<text x="224.5" y="123.1" transform="rotate(-90 224.5 123.1)">12</text>
<text x="227.1" y="123.1" transform="rotate(-90 227.1 123.1)">11</text>
<text x="229.6" y="123.1" transform="rotate(-90 229.6 123.1)">10</text>
<text x="70.6" y="129.5">B8</text>
<text x="70.6" y="127">D7</text>
<text x="101.1" y="127">G1</text>
<text x="214.1" y="128.3">1</text>
<text x="214.1" y="130.8">2</text>
<text x="237" y="130.8">8</text>
<text x="237" y="128.3">9</text>
<text x="10.4" y="135.9">C</text>
<text x="70.6" y="137.2">C6</text>
<text x="70.6" y="132.1">C8</text>
<text x="70.7" y="134.6">E4</text>
<text x="101.1" y="137.2">D2</text>
<text x="101.1" y="132.1">H1</text>
<text x="214.1" y="133.3">3</text>
<text x="237" y="133.3">7</text>
<text x="285.4" y="135.9">C</text>
<text x="70.6" y="139.7">C5</text>
<text x="70.6" y="142.2">D5</text>
<text x="223.3" y="141.7" transform="rotate(-90 223.3 141.7)">4</text>
<text x="225.8" y="141.7" transform="rotate(-90 225.8 141.7)">5</text>
<text x="228.3" y="141.7" transform="rotate(-90 228.3 141.7)">6</text>
<text x="70.6" y="144.8">B4</text>
<text x="70.6" y="147.3">C3</text>
<text x="70.7" y="149.9">E5</text>
<text x="101.1" y="147.3">H6</text>
<text x="106.3" y="148.2">XTA</text>
<text x="250.4" y="148.1" transform="rotate(-90 250.4 148.1)">3</text>
<text x="70.6" y="152.4">C7</text>
<text x="101.1" y="152.4">H7</text>
<text x="245.9" y="152.9">2</text>
<text x="250.4" y="155.7" transform="rotate(-90 250.4 155.7)">1</text>
<text x="14.5" y="178">XIN32</text>
<text x="41" y="178">XOUT32</text>
<text x="53.8" y="178">TCXO_PWR</text>
<text x="74.4" y="177.2">4</text>
<text x="98.6" y="177.2">3</text>
<text x="103.2" y="178">XTA</text>
<text x="10.4" y="185.9">D</text>
<text x="74.4" y="182.2">2</text>
<text x="98.6" y="182.2">1</text>
<text x="285.4" y="185.9">D</text>
<text x="35" y="199.9">1</text>
<text x="85" y="199.9">2</text>
<text x="135" y="199.9">3</text>
<text x="185" y="199.9">4</text>
<text x="235" y="199.9">5</text>
<text x="285" y="199.9">6</text>
</g>
<g font-size="1.8" fill="#008484">
<text x="70.3" y="16.9">VDD</text>
<text x="93.2" y="16.9">VDDA</text>
<text x="75.1" y="18.7">BLM15AG121SN1D</text>
<text x="100.2" y="22.5">PWR_FLAG</text>
<text x="118.8" y="19" transform="rotate(-90 118.8 19)">+BATT</text>
<text x="210.1" y="22.5">GND</text>
<text x="227.9" y="22.4">GND</text>
<text x="66.8" y="28.1">PWR_FLAG</text>
<text x="77.1" y="25.7">FB1</text>
<text x="84.7" y="25.1">C1</text>
<text x="95.4" y="25.1">C2</text>
<text x="113.1" y="28.1">PWR_FLAG</text>
<text x="195.5" y="28.9">GND</text>
<text x="82.2" y="30.1">10uF</text>
<text x="94.8" y="30.1">100nF</text>
<text x="208" y="30.1">GND</text>
<text x="208" y="32.6">PA06</text>
<text x="208" y="35.2">PA27</text>
<text x="219.1" y="30.6" transform="rotate(-90 219.1 30.6)">GND</text>
<text x="221.6" y="30.3" transform="rotate(-90 221.6 30.3)">ANT</text>
<text x="224.2" y="30.6" transform="rotate(-90 224.2 30.6)">GND</text>
<text x="229.5" y="35.2">PA05</text>
<text x="229.5" y="32.6">PA04</text>
<text x="230" y="30.1">GND</text>
<text x="243.8" y="30">GND</text>
<text x="86.4" y="37.1">GND</text>
<text x="208" y="37.7">PA07</text>
<text x="208" y="40.3">PB22</text>
<text x="229.5" y="40.3">PA28</text>
<text x="229.5" y="37.7">PB02</text>
<text x="27.2" y="42.3">VDD</text>
<text x="45.6" y="42.3">VDDA</text>
<text x="74" y="47.9">VDDIO1</text>
<text x="91" y="47.9">VBAT_DIG</text>
<text x="152.9" y="42.3">VDD</text>
<text x="208" y="42.8">PA08</text>
<text x="208" y="45.3">PB23</text>
<text x="208" y="47.9">PA17</text>
<text x="229.1" y="42.8">VBAT</text>
<text x="229.5" y="47.9">PA30</text>
<text x="229.5" y="45.3">PA31</text>
<text x="241.6" y="42.8">+BATT</text>
<text x="74" y="53">VDDIN</text>
<text x="74" y="50.4">VDDIO2</text>
<text x="90.3" y="50.4">VBAT_ANA</text>
<text x="91.8" y="53">VBAT_RF</text>
<text x="136.6" y="49.2">VDDA</text>
<text x="208" y="53">PA18</text>
<text x="208" y="50.4">PA16</text>
<text x="230.2" y="53">VDD</text>
<text x="230.4" y="50.4">RST</text>
<text x="242" y="53">VDD</text>
<text x="25" y="58.1">C3</text>
<text x="29" y="58">100nF</text>
<text x="37.7" y="58.1">C5</text>
<text x="44" y="58.1">C6</text>
<text x="74" y="59.3">VSW</text>
<text x="74" y="55.5">VDDANA</text>
<text x="92.7" y="59.3">VR_ANA</text>
<text x="93.4" y="56.8">VR_DIG</text>
<text x="212.7" y="57.7" transform="rotate(-90 212.7 57.7)">PA15</text>
<text x="215.3" y="57.7" transform="rotate(-90 215.3 57.7)">PA14</text>
<text x="217.8" y="57.7" transform="rotate(-90 217.8 57.7)">PA19</text>
<text x="220.3" y="57.7" transform="rotate(-90 220.3 57.7)">PA22</text>
<text x="222.9" y="57.7" transform="rotate(-90 222.9 57.7)">PA23</text>
<text x="225.4" y="57.7" transform="rotate(-90 225.4 57.7)">USB_P</text>
<text x="228" y="57.7" transform="rotate(-90 228 57.7)">USB_N</text>
<text x="230.5" y="57.7" transform="rotate(-90 230.5 57.7)">GND</text>
<text x="22.7" y="63.2">100nF</text>
<text x="31.3" y="63">C4</text>
<text x="35.4" y="63.2">100nF</text>
<text x="41.7" y="63.2">100nF</text>
<text x="53" y="65.7">C14</text>
<text x="74" y="63.1">VDDCORE</text>
<text x="94.1" y="61.8">VR_PA</text>
<text x="112.6" y="61.9">C7</text>
<text x="118.9" y="61.9">C8</text>
<text x="125.3" y="61.9">C9</text>
<text x="131.7" y="61.9">C10</text>
<text x="138.1" y="61.9">C11</text>
<text x="144.4" y="61.9">C12</text>
<text x="148.4" y="61.8">100nF</text>
<text x="22.1" y="68.9">VDD</text>
<text x="26.7" y="70.1">GND</text>
<text x="33.1" y="70.1">GND</text>
<text x="39.4" y="70.1">GND</text>
<text x="45.8" y="70.1">GND</text>
<text x="50.6" y="70.8">100nF</text>
<text x="74" y="66.9">GNDANA</text>
<text x="74" y="69.5">GNDANA</text>
<text x="92.7" y="66.9">GND_RF</text>
<text x="92.7" y="69.5">GND_RF</text>
<text x="110.2" y="67">33pF</text>
<text x="116.7" y="67">100nF</text>
<text x="123" y="67">100nF</text>
<text x="129.4" y="67">100nF</text>
<text x="135.7" y="67">100nF</text>
<text x="142" y="67">4.7pF</text>
<text x="150.8" y="66.8">C13</text>
<text x="228.5" y="67.6">GND</text>
<text x="54.7" y="77.7">GND</text>
<text x="62.3" y="77.7">GND</text>
<text x="74" y="72">GND</text>
<text x="74" y="74.5">GND</text>
<text x="74" y="77.1">GND</text>
<text x="92.7" y="72">GND_RF</text>
<text x="92.7" y="74.5">GND_RF</text>
<text x="92.7" y="77.1">GND_RF</text>
<text x="114.4" y="73.9">GND</text>
<text x="120.7" y="73.9">GND</text>
<text x="127.1" y="73.9">GND</text>
<text x="133.4" y="73.9">GND</text>
<text x="139.8" y="73.9">GND</text>
<text x="146.1" y="73.9">GND</text>
<text x="152.5" y="73.9">GND</text>
<text x="24.2" y="79.8" transform="rotate(-90 24.2 79.8)">100K</text>
<text x="25" y="79.7">R1</text>
<text x="74" y="83.4">RESET</text>
<text x="74" y="79.6">GND</text>
<text x="92.7" y="79.6">GND_RF</text>
<text x="92.7" y="82.2">GND_RF</text>
<text x="20" y="86">C15</text>
<text x="74" y="87.2">PA00</text>
<text x="74" y="89.8">PA01</text>
<text x="92.7" y="84.7">GND_RF</text>
<text x="92.7" y="87.2">GND_RF</text>
<text x="92.7" y="89.8">GND_RF</text>
<text x="17.6" y="91.1">100nF</text>
<text x="74" y="94.9">PA05</text>
<text x="74" y="92.3">PA04</text>
<text x="105.5" y="95.5">GND</text>
<text x="21.7" y="98">GND</text>
<text x="74" y="97.4">PA06</text>
<text x="74" y="99.9">PA07</text>
<text x="74" y="102.5">PA08</text>
<text x="74" y="105">PA09</text>
<text x="74" y="107.6">PA13</text>
<text x="184.4" y="103.2">C16</text>
<text x="74" y="110.1">PA14</text>
<text x="74" y="112.6">PA15</text>
<text x="92.9" y="112.6">RFO_HF</text>
<text x="138.5" y="113.8">2.2nH</text>
<text x="140" y="110.7">L3</text>
<text x="159" y="110.2">C17</text>
<text x="172.4" y="113.8">10nH</text>
<text x="173.6" y="110.7">L4</text>
<text x="183.9" y="113.8">10nH</text>
<text x="184" y="108.2">DNM</text>
<text x="185" y="110.7">L5</text>
<text x="74" y="117.7">PA17</text>
<text x="74" y="115.2">PA16</text>
<text x="93.8" y="117.7">RFI_HF</text>
<text x="155.9" y="116.5">C18</text>
<text x="156" y="118.4">3.9pF</text>
<text x="159.2" y="115.2">18pF</text>
<text x="170.4" y="118.3">3.3pF</text>
<text x="170.5" y="116.5">C19</text>
<text x="183.7" y="118.3">5.6pF</text>
<text x="183.8" y="116.5">C20</text>
<text x="194.5" y="118.3">3.3pF</text>
<text x="194.6" y="116.5">C21</text>
<text x="74" y="125.3">PA22</text>
<text x="74" y="120.3">PA18</text>
<text x="74" y="122.8">PA19</text>
<text x="90.2" y="122.8">PA_BOOST</text>
<text x="142" y="122.2">33nH</text>
<text x="143.8" y="120.3">L6</text>
<text x="151.2" y="125.3">GND</text>
<text x="165.8" y="125.3">GND</text>
<text x="179.1" y="125.3">GND</text>
<text x="189.9" y="125.3">GND</text>
<text x="211.7" y="124.1">U3</text>
<text x="215.3" y="121.5">GND</text>
<text x="74" y="130.4">PA24</text>
<text x="74" y="127.9">PA23</text>
<text x="93.1" y="127.9">RFO_LF</text>
<text x="216.9" y="129.2">J1</text>
<text x="216.9" y="131.7">GND</text>
<text x="222.9" y="126.8" transform="rotate(-90 222.9 126.8)">EP</text>
<text x="225.4" y="128.4" transform="rotate(-90 225.4 128.4)">GND</text>
<text x="228" y="128.1" transform="rotate(-90 228 128.1)">RFC</text>
<text x="230.5" y="128.4" transform="rotate(-90 230.5 128.4)">GND</text>
<text x="231.3" y="131.7">GND</text>
<text x="233.2" y="129.2">J2</text>
<text x="245.4" y="126.7">C22</text>
<text x="245.6" y="131.7">47pF</text>
<text x="258.2" y="130.3">10nH</text>
<text x="259.3" y="127.2">L7</text>
<text x="74" y="133">PA25</text>
<text x="74" y="135.5">PA27</text>
<text x="94" y="133">RFI_LF</text>
<text x="142" y="136.2">33nH</text>
<text x="143.8" y="134.3">L8</text>
<text x="156.3" y="135.6">DNM</text>
<text x="156.5" y="133.6">C24</text>
<text x="171.1" y="133.6">C25</text>
<text x="171.2" y="135.6">4.7nF</text>
<text x="176.2" y="137.5">C26</text>
<text x="188.9" y="137.5">C27</text>
<text x="203.9" y="137.4">GND</text>
<text x="216.9" y="134.2">J3</text>
<text x="231.3" y="134.2">GND</text>
<text x="255.7" y="136.2">2.7pF</text>
<text x="256.2" y="134.3">C23</text>
<text x="46" y="143.2">+BATT</text>
<text x="74" y="140.6">PA30</text>
<text x="74" y="138">PA28</text>
<text x="74" y="143.1">PA31</text>
<text x="95.2" y="138">RXTX</text>
<text x="151.8" y="141.9">GND</text>
<text x="166.4" y="141.9">GND</text>
<text x="175.8" y="142.5">DNM</text>
<text x="188.5" y="142.5">DNM</text>
<text x="224.2" y="138.9" transform="rotate(-90 224.2 138.9)">V1</text>
<text x="226.7" y="138.9" transform="rotate(-90 226.7 138.9)">V2</text>
<text x="229.2" y="138.9" transform="rotate(-90 229.2 138.9)">VDD</text>
<text x="231.3" y="141.9">SKY13373-460LF</text>
<text x="240.1" y="139.3">GND</text>
<text x="252.2" y="141.2">GND</text>
<text x="74" y="145.7">PB02</text>
<text x="74" y="148.2">PB03</text>
<text x="96.4" y="148.2">XTA</text>
<text x="141.2" y="149.5">C29</text>
<text x="152" y="144.4">C28</text>
<text x="152.2" y="149.5">22pF</text>
<text x="159.7" y="148.8">11nH</text>
<text x="160.9" y="145">L9</text>
<text x="175.6" y="148.1">10nH</text>
<text x="176.3" y="145">L10</text>
<text x="188.3" y="148.1">10nH</text>
<text x="189" y="145">L11</text>
<text x="43.5" y="153.3">C33</text>
<text x="43.6" y="155.9">4.7pF</text>
<text x="74" y="153.3">PB23</text>
<text x="74" y="150.7">PB22</text>
<text x="96.4" y="153.3">XTB</text>
<text x="140.4" y="151.4">3.9pF</text>
<text x="165.8" y="152.7">8.2pF</text>
<text x="166.6" y="150.8">C30</text>
<text x="186.2" y="152.6">5.6pF</text>
<text x="186.3" y="150.8">C31</text>
<text x="198.9" y="152.6">3.3pF</text>
<text x="199" y="150.8">C32</text>
<text x="250.5" y="153.1">RFSW_VCC_SLCT</text>
<text x="250.9" y="150.8">JP1</text>
<text x="253.4" y="155.9">VDDA</text>
<text x="80.1" y="158.4">ATSAMR34J18B</text>
<text x="145.5" y="159">GND</text>
<text x="170.9" y="159.6">GND</text>
<text x="181.7" y="159.6">GND</text>
<text x="194.4" y="159.6">GND</text>
<text x="227.6" y="159">1nF</text>
<text x="227.6" y="156.5">C34</text>
<text x="47.7" y="162.8">GND</text>
<text x="231.9" y="166">GND</text>
<text x="29.4" y="171.7">Y1</text>
<text x="21.8" y="174.3">ABS05-32.768KHZ-9-T</text>
<text x="76.4" y="174.3">XC1</text>
<text x="77.2" y="178">VDD</text>
<text x="89.5" y="178">OUTPUT</text>
<text x="16.8" y="185.1">C36</text>
<text x="32" y="185.1">C37</text>
<text x="61.2" y="183.2">C35</text>
<text x="61.4" y="185.7">100nF</text>
<text x="77.2" y="183.1">GND</text>
<text x="94.2" y="183.1">NC</text>
<text x="16.8" y="187.6">10pF</text>
<text x="32.1" y="187.6">10pF</text>
<text x="76.6" y="187">TYETBCSANF-32.000000</text>
<text x="21" y="194.6">GND</text>
<text x="36.3" y="194.6">GND</text>
<text x="70.6" y="193.9">GND</text>
</g>
<g font-size="1.8" fill="#0000c2">
<text x="50.2" y="62.2">PSU in Linear Mode</text>
<text x="193" y="110.4">915 MHz Tx Matching</text>
<text x="251.5" y="125">868/915 MHz Rx Matching</text>
<text x="196.8" y="145.4">868 MHz Tx Matching</text>
<text x="83.8" y="173.9">32MHz</text>
</g>
<g font-size="1.4" fill="#840000">
<text x="221.7" y="19.1">ANT_PAD</text>
<text x="193.3" y="32.5">PA06_ADC6</text>
<text x="193.6" y="35">PA27_GPIO</text>
<text x="241.9" y="35">PA05_S0_UART_RX</text>
<text x="242.2" y="32.5">PA04_S0_UART_TX</text>
<text x="188.7" y="40.1">PB22_S5_SPI_MOSI</text>
<text x="193.3" y="37.6">PA07_ADC7</text>
<text x="241.9" y="40.1">PA28_GPIO</text>
<text x="241.9" y="37.6">PB02_S5_SPI_MISO</text>
<text x="189.4" y="45.2">PB23_S5_SPI_SCK</text>
<text x="189.6" y="47.7">PA17_S1_I2C_SCL</text>
<text x="194.3" y="42.6">PA08_GPIO</text>
<text x="239.4" y="47.7">PA30_SWDCLK</text>
<text x="239.4" y="45.2">PA31_SWDIO</text>
<text x="189.1" y="52.8">PA18_PWM_T0_W2</text>
<text x="189.4" y="50.3">PA16_S1_I2C_SDA</text>
<text x="239.4" y="50.3">RESET</text>
<text x="106.3" y="61.7">VR_PA</text>
<text x="225.3" y="69" transform="rotate(-90 225.3 69)">USB_P</text>
<text x="227.8" y="69.1" transform="rotate(-90 227.8 69.1)">USB_N</text>
<text x="212.6" y="72.1" transform="rotate(-90 212.6 72.1)">PA15_GPIO</text>
<text x="215.1" y="72.1" transform="rotate(-90 215.1 72.1)">PA14_GPIO</text>
<text x="217.7" y="77.2" transform="rotate(-90 217.7 77.2)">PA19_PWM_T0_W3</text>
<text x="220.2" y="72.1" transform="rotate(-90 220.2 72.1)">PA22_GPIO</text>
<text x="222.7" y="75.9" transform="rotate(-90 222.7 75.9)">PA23_S5_SPI_SS</text>
<text x="15.7" y="83.3">RESET</text>
<text x="47" y="92.2">PA04_S0_UART_TX</text>
<text x="47.1" y="94.7">PA05_S0_UART_RX</text>
<text x="59.3" y="97.3">PA06_ADC6</text>
<text x="59.3" y="99.8">PA07_ADC7</text>
<text x="51.6" y="104.9">TCXO_PWR</text>
<text x="51.9" y="107.4">BAND_SEL</text>
<text x="59.6" y="102.3">PA08_GPIO</text>
<text x="60.3" y="110">PA14_GPIO</text>
<text x="60.3" y="112.5">PA15_GPIO</text>
<text x="105.1" y="112.5">RFO_HF</text>
<text x="128.2" y="112.5">PA_BOOST</text>
<text x="236.3" y="111.2">ANT_PAD</text>
<text x="55.4" y="115">PA16_S1_I2C_SDA</text>
<text x="55.6" y="117.6">PA17_S1_I2C_SCL</text>
<text x="105.5" y="117.6">RFI_HF</text>
<text x="55.1" y="120.1">PA18_PWM_T0_W2</text>
<text x="55.1" y="122.7">PA19_PWM_T0_W3</text>
<text x="60.3" y="125.2">PA22_GPIO</text>
<text x="105.1" y="122.7">PA_BOOST</text>
<text x="56.4" y="127.7">PA23_S5_SPI_SS</text>
<text x="63.3" y="130.3">USB_N</text>
<text x="131.2" y="130.3">VR_PA</text>
<text x="265.7" y="129">RFI_HF</text>
<text x="60.3" y="135.4">PA27_GPIO</text>
<text x="60.3" y="137.9">PA28_GPIO</text>
<text x="63.3" y="132.8">USB_P</text>
<text x="105.7" y="137.9">TXRX_RF</text>
<text x="57.6" y="140.4">PA30_SWDCLK</text>
<text x="59" y="143">PA31_SWDIO</text>
<text x="54.8" y="145.5">PB02_S5_SPI_MISO</text>
<text x="130.3" y="146.8">RFO_HF</text>
<text x="212.2" y="150">BAND_SEL</text>
<text x="249.6" y="146.1">PA06_ADC6</text>
<text x="54.8" y="150.6">PB22_S5_SPI_MOSI</text>
<text x="55.4" y="153.1">PB23_S5_SPI_SCK</text>
<text x="213.4" y="155">TXRX_RF</text>
</g>
<text font-size="1.4" fill="#008484" x="207.4" y="24.3">U1</text>
</svg>
